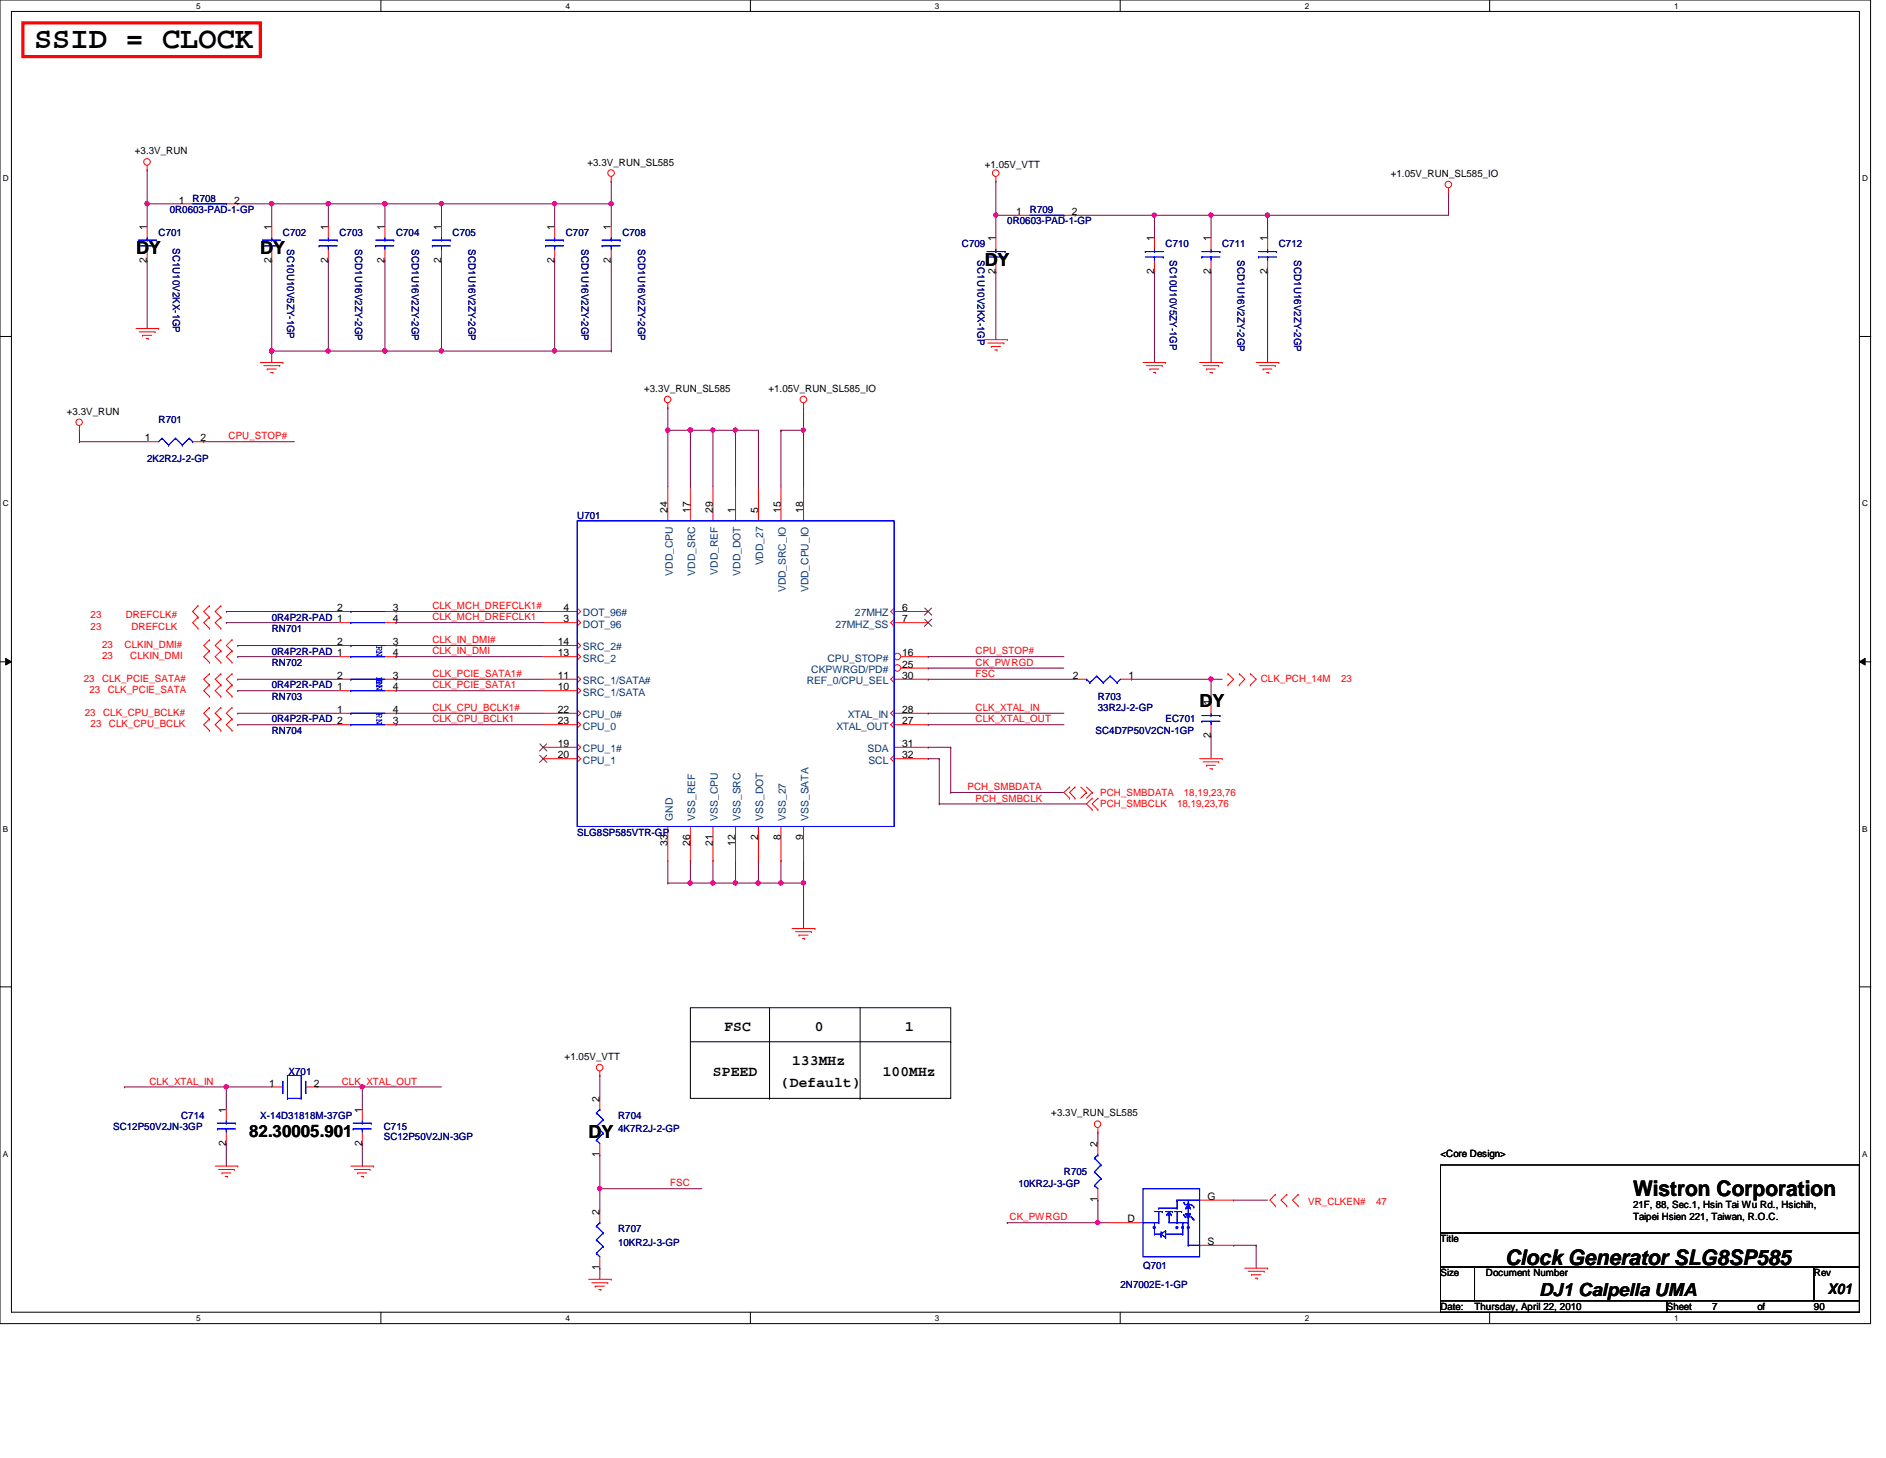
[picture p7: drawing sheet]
<svg xmlns="http://www.w3.org/2000/svg" width="279mm" height="216mm" viewBox="0 0 279 216" stroke-linecap="round" stroke-linejoin="round" font-family="sans-serif">
<path d="M0 0h277.1v196h-277.1zM1.7 1.7h273.8v192.6h-273.8z" fill="none" stroke="#000" stroke-width=".15"/>
<g fill="#fff">
<path d="M29 .2h.7v1.3h-.7z"/>
<path d="M29 194.5h.7v1.3h-.7z"/>
</g>
<path d="M56.4 0v1.7M56.4 194.3v1.7" fill="none" stroke="#000" stroke-width=".15"/>
<g fill="#fff">
<path d="M83.8 .2h.6v1.3h-.6z"/>
<path d="M83.8 194.5h.6v1.3h-.6z"/>
</g>
<path d="M111.2 0v1.7M111.2 194.3v1.7" fill="none" stroke="#000" stroke-width=".15"/>
<g fill="#fff">
<path d="M138.5 .2h.6v1.3h-.6z"/>
<path d="M138.5 194.5h.6v1.3h-.6z"/>
</g>
<path d="M165.9 0v1.7M165.9 194.3v1.7" fill="none" stroke="#000" stroke-width=".15"/>
<g fill="#fff">
<path d="M193.3 .2h.6v1.3h-.6z"/>
<path d="M193.3 194.5h.6v1.3h-.6z"/>
</g>
<path d="M220.7 0v1.7M220.7 194.3v1.7" fill="none" stroke="#000" stroke-width=".15"/>
<g fill="#fff">
<path d="M248 .2h.7v1.3h-.7z"/>
<path d="M248 194.5h.7v1.3h-.7z"/>
<path d="M.4 25.7h.9v1.4h-.9z"/>
<path d="M275.9 25.7h.8v1.4h-.8z"/>
<path d="M.4 73.9h.9v1.3h-.9z"/>
<path d="M275.9 73.9h.8v1.3h-.8z"/>
</g>
<path d="M0 49.8h1.7M275.5 49.8h1.7" fill="none" stroke="#000" stroke-width=".15"/>
<g fill="#fff">
<path d="M.4 122h.8v1.4h-.8z"/>
<path d="M275.9 122h.7v1.4h-.7z"/>
</g>
<path d="M0 98h1.7M.8 97.5l.9 .5-.9 .5zM275.5 98l.8-.5v1zM275.5 98h1.7" fill="none" stroke="#000" stroke-width=".15"/>
<path d="M.8 97.5l.9 .5-.9 .5zM275.5 98l.8-.5v1z" fill="#000"/>
<g fill="#fff">
<path d="M.4 170.2h.8v1.3h-.8z"/>
<path d="M275.9 170.2h.7v1.3h-.7z"/>
</g>
<path d="M0 146.1h1.7M275.5 146.1h1.7" fill="none" stroke="#000" stroke-width=".15"/>
<path d="M48.6 30.2h.1M48.6 30.2h8.4M90.6 26.8h.1M90.6 26.8v3.4" fill="none" stroke="#800040" stroke-width=".15"/>
<circle cx="48.6" cy="30.2" r=".32" fill="#f0f"/>
<circle cx="48.6" cy="30.2" r=".32" fill="none" stroke="#f0f" stroke-width=".15"/>
<path d="M57 30.2h.1M57 30.2v3.3" fill="none" stroke="#800040" stroke-width=".15"/>
<circle cx="57" cy="30.2" r=".32" fill="#f0f"/>
<circle cx="57" cy="30.2" r=".32" fill="none" stroke="#f0f" stroke-width=".15"/>
<path d="M40.3 38.6h.1M40.3 38.6v13.4M90.6 30.2h.1M90.6 30.2v3.3" fill="none" stroke="#800040" stroke-width=".15"/>
<circle cx="40.2" cy="52" r=".32" fill="#f0f"/>
<circle cx="40.2" cy="52" r=".32" fill="none" stroke="#f0f" stroke-width=".15"/>
<path d="M48.6 52h.1M48.6 52h8.4" fill="none" stroke="#800040" stroke-width=".15"/>
<circle cx="57" cy="52" r=".32" fill="#f0f"/>
<circle cx="57" cy="52" r=".32" fill="none" stroke="#f0f" stroke-width=".15"/>
<path d="M82.2 30.2h.1M82.2 30.2h8.4M40.3 52h.1M40.3 52v1.7" fill="none" stroke="#800040" stroke-width=".15"/>
<circle cx="90.5" cy="30.2" r=".32" fill="#f0f"/>
<circle cx="90.5" cy="30.2" r=".32" fill="none" stroke="#f0f" stroke-width=".15"/>
<circle cx="82.1" cy="30.2" r=".32" fill="#f0f"/>
<circle cx="82.1" cy="30.2" r=".32" fill="none" stroke="#f0f" stroke-width=".15"/>
<path d="M40.3 30.2h.1M40.3 30.2v3.3M57 38.6h.1M57 38.6v13.4M82.2 30.2h.1M82.2 30.2v3.3M65.4 52h.1M65.4 52h16.8" fill="none" stroke="#800040" stroke-width=".15"/>
<circle cx="82.1" cy="52" r=".32" fill="#f0f"/>
<circle cx="82.1" cy="52" r=".32" fill="none" stroke="#f0f" stroke-width=".15"/>
<path d="M35.2 30.2h.1M35.2 30.2h5.1M147.5 31.9h.1M147.5 26.8h.1M147.5 31.9h3.4M147.5 26.8v5.1M214.6 28.5h.1M214.6 28.5v3.4" fill="none" stroke="#800040" stroke-width=".15"/>
<circle cx="40.2" cy="30.2" r=".32" fill="#f0f"/>
<circle cx="40.2" cy="30.2" r=".32" fill="none" stroke="#f0f" stroke-width=".15"/>
<path d="M187.8 31.9h.1M187.8 31.9h26.8" fill="none" stroke="#800040" stroke-width=".15"/>
<circle cx="187.8" cy="31.9" r=".32" fill="#f0f"/>
<circle cx="187.8" cy="31.9" r=".32" fill="none" stroke="#f0f" stroke-width=".15"/>
<path d="M88.9 159.3h.1M88.9 159.3v3.3M88.9 176h.1M88.9 176v3.4" fill="none" stroke="#800040" stroke-width=".15"/>
<circle cx="88.8" cy="176" r=".32" fill="#f0f"/>
<circle cx="88.8" cy="176" r=".32" fill="none" stroke="#f0f" stroke-width=".15"/>
<path d="M82.2 38.6h.1M82.2 38.6v13.4M88.9 176h.1M88.9 171h.1M88.9 171v5M88.9 176h15.1M88.9 187.8h.1M88.9 187.8v1.6M162.6 181.1h.1M162.6 181.1h1.7" fill="none" stroke="#800040" stroke-width=".15"/>
<circle cx="162.6" cy="181" r=".32" fill="#f0f"/>
<circle cx="162.6" cy="181" r=".32" fill="none" stroke="#f0f" stroke-width=".15"/>
<path d="M21.8 30.2h.1M21.8 30.2v3.3M162.6 167.6h.1M162.6 177.7h.1M162.6 167.6v1.7M162.6 177.7v3.4h-13.4M149.2 181.1h.1" fill="none" stroke="#800040" stroke-width=".15"/>
<circle cx="21.8" cy="30.2" r=".32" fill="#f0f"/>
<circle cx="21.8" cy="30.2" r=".32" fill="none" stroke="#f0f" stroke-width=".15"/>
<path d="M21.8 38.6h.1M21.8 38.6v10M65.4 38.6h.1M65.4 38.6v13.4" fill="none" stroke="#800040" stroke-width=".15"/>
<circle cx="65.4" cy="52" r=".32" fill="#f0f"/>
<circle cx="65.4" cy="52" r=".32" fill="none" stroke="#f0f" stroke-width=".15"/>
<path d="M57 52h.1M57 52h8.4" fill="none" stroke="#800040" stroke-width=".15"/>
<circle cx="57" cy="52" r=".32" fill="#f0f"/>
<circle cx="57" cy="52" r=".32" fill="none" stroke="#f0f" stroke-width=".15"/>
<path d="M48.6 38.6h.1M48.6 38.6v13.4" fill="none" stroke="#800040" stroke-width=".15"/>
<circle cx="48.6" cy="52" r=".32" fill="#f0f"/>
<circle cx="48.6" cy="52" r=".32" fill="none" stroke="#f0f" stroke-width=".15"/>
<path d="M40.3 52h.1M40.3 52h8.3" fill="none" stroke="#800040" stroke-width=".15"/>
<circle cx="40.2" cy="52" r=".32" fill="#f0f"/>
<circle cx="40.2" cy="52" r=".32" fill="none" stroke="#f0f" stroke-width=".15"/>
<path d="M65.4 30.2h.1M65.4 30.2h16.8" fill="none" stroke="#800040" stroke-width=".15"/>
<circle cx="65.4" cy="30.2" r=".32" fill="#f0f"/>
<circle cx="65.4" cy="30.2" r=".32" fill="none" stroke="#f0f" stroke-width=".15"/>
<path d="M57 30.2h.1M57 30.2h8.4M65.4 30.2h.1M65.4 30.2v3.3" fill="none" stroke="#800040" stroke-width=".15"/>
<circle cx="57" cy="30.2" r=".32" fill="#f0f"/>
<circle cx="57" cy="30.2" r=".32" fill="none" stroke="#f0f" stroke-width=".15"/>
<path d="M40.3 30.2h.1M40.3 30.2h8.3M48.6 30.2h.1M48.6 30.2v3.3" fill="none" stroke="#800040" stroke-width=".15"/>
<circle cx="40.2" cy="30.2" r=".32" fill="#f0f"/>
<circle cx="40.2" cy="30.2" r=".32" fill="none" stroke="#f0f" stroke-width=".15"/>
<g fill="none" stroke="#800040" stroke-width=".15">
<path d="M159.3 31.9h.1M159.3 31.9h28.5M171 31.9h.1M179.4 31.9h.1M187.8 31.9h.1M187.8 31.9v3.3M147.5 40.3h.1M147.5 40.3v10M171 40.3h.1M171 40.3v13.4M179.4 40.3h.1M179.4 40.3v13.4"/>
<path d="M187.8 40.3h.1M187.8 40.3v13.4"/>
</g>
<circle cx="179.4" cy="31.9" r=".32" fill="#f0f"/>
<circle cx="179.4" cy="31.9" r=".32" fill="none" stroke="#f0f" stroke-width=".15"/>
<path d="M171 31.9h.1M171 31.9v3.3M179.4 31.9h.1M179.4 31.9v3.3" fill="none" stroke="#800040" stroke-width=".15"/>
<circle cx="171" cy="31.9" r=".32" fill="#f0f"/>
<circle cx="171" cy="31.9" r=".32" fill="none" stroke="#f0f" stroke-width=".15"/>
<path d="M147.5 31.9h.1M147.5 31.9v3.3" fill="none" stroke="#800040" stroke-width=".15"/>
<circle cx="147.5" cy="31.9" r=".32" fill="#f0f"/>
<circle cx="147.5" cy="31.9" r=".32" fill="none" stroke="#f0f" stroke-width=".15"/>
<path d="M35.2 95.6h.1M35.2 97.2h.1M35.2 95.6h15.1M35.2 97.2h15.1M33.5 161h.1M33.5 161h6.8" fill="none" stroke="#800040" stroke-width=".15"/>
<circle cx="33.5" cy="160.9" r=".32" fill="#f0f"/>
<circle cx="33.5" cy="160.9" r=".32" fill="none" stroke="#f0f" stroke-width=".15"/>
<path d="M18.5 161h.1M18.5 161h15M33.5 161h.1M33.5 161v3.3M46.9 161h.1M46.9 161h6.8M53.7 161h.1M53.7 161v3.3" fill="none" stroke="#800040" stroke-width=".15"/>
<circle cx="53.7" cy="160.9" r=".32" fill="#f0f"/>
<circle cx="53.7" cy="160.9" r=".32" fill="none" stroke="#f0f" stroke-width=".15"/>
<g fill="none" stroke="#800040" stroke-width=".15">
<path d="M11.8 63.7h.1M11.8 65.4h.1M11.8 63.7v1.7M11.8 65.4h10M30.2 65.4h.1M30.2 65.4h13.4M98.9 127.4h.1M98.9 127.4v3.4M102.3 127.4h.1M102.3 127.4v3.4M105.6 127.4h.1M105.6 127.4v3.4"/>
<path d="M115.7 130.8h.1M119 127.4h.1M119 127.4v3.4h-3.3M33.5 169.3h.1M33.5 169.3v3.4M53.7 161h.1M53.7 169.3h.1M53.7 161h11.7M53.7 169.3v3.4"/>
</g>
<circle cx="115.7" cy="130.7" r=".32" fill="#f0f"/>
<circle cx="115.7" cy="130.7" r=".32" fill="none" stroke="#f0f" stroke-width=".15"/>
<path d="M119 130.8h.1M119 130.8v6.7" fill="none" stroke="#800040" stroke-width=".15"/>
<circle cx="119" cy="130.7" r=".32" fill="#f0f"/>
<circle cx="119" cy="130.7" r=".32" fill="none" stroke="#f0f" stroke-width=".15"/>
<path d="M109 130.8h.1M109 130.8h3.4" fill="none" stroke="#800040" stroke-width=".15"/>
<circle cx="108.9" cy="130.7" r=".32" fill="#f0f"/>
<circle cx="108.9" cy="130.7" r=".32" fill="none" stroke="#f0f" stroke-width=".15"/>
<path d="M102.3 130.8h.1M102.3 130.8h3.3" fill="none" stroke="#800040" stroke-width=".15"/>
<circle cx="102.3" cy="130.7" r=".32" fill="#f0f"/>
<circle cx="102.3" cy="130.7" r=".32" fill="none" stroke="#f0f" stroke-width=".15"/>
<path d="M105.6 130.8h.1M105.6 130.8h3.4" fill="none" stroke="#800040" stroke-width=".15"/>
<circle cx="105.6" cy="130.7" r=".32" fill="#f0f"/>
<circle cx="105.6" cy="130.7" r=".32" fill="none" stroke="#f0f" stroke-width=".15"/>
<path d="M98.9 130.8h.1M98.9 130.8h3.4M109 127.4h.1M109 127.4v3.4M112.4 127.4h.1M112.4 130.8h.1M112.4 127.4v3.4M115.7 127.4h.1M115.7 127.4v3.4h-3.3" fill="none" stroke="#800040" stroke-width=".15"/>
<circle cx="112.3" cy="130.7" r=".32" fill="#f0f"/>
<circle cx="112.3" cy="130.7" r=".32" fill="none" stroke="#f0f" stroke-width=".15"/>
<g fill="none" stroke="#800040" stroke-width=".15">
<path d="M109 63.7h.1M109 63.7v8.4M112.4 63.7h.1M112.4 63.7v8.4M33.5 92.2h.1M33.5 90.6h.1M33.5 92.2h16.8M33.5 90.6h16.8M58.7 97.2h.1M58.7 95.6h.1M58.7 92.2h.1M58.7 90.6h.1"/>
<path d="M58.7 97.2h21.8M58.7 95.6h21.8M58.7 92.2h21.8M58.7 90.6h21.8M35.2 107.3h.1M35.2 105.6h.1M35.2 102.3h.1M35.2 100.6h.1M35.2 107.3h15.1M35.2 105.6h15.1M35.2 102.3h15.1M35.2 100.6h15.1"/>
<path d="M58.7 107.3h.1M58.7 105.6h.1M58.7 102.3h.1M58.7 100.6h.1M58.7 107.3h21.8M58.7 105.6h21.8M58.7 102.3h21.8M58.7 100.6h21.8"/>
</g>
<circle cx="108.9" cy="63.7" r=".32" fill="#f0f"/>
<circle cx="108.9" cy="63.7" r=".32" fill="none" stroke="#f0f" stroke-width=".15"/>
<path d="M102.3 63.7h.1M102.3 63.7v8.4" fill="none" stroke="#800040" stroke-width=".15"/>
<circle cx="102.3" cy="63.7" r=".32" fill="#f0f"/>
<circle cx="102.3" cy="63.7" r=".32" fill="none" stroke="#f0f" stroke-width=".15"/>
<path d="M102.3 63.7h.1M102.3 63.7h3.3M105.6 63.7h.1M105.6 63.7v8.4" fill="none" stroke="#800040" stroke-width=".15"/>
<circle cx="102.3" cy="63.7" r=".32" fill="#f0f"/>
<circle cx="102.3" cy="63.7" r=".32" fill="none" stroke="#f0f" stroke-width=".15"/>
<path d="M98.9 63.7h.1M98.9 63.7v8.4M109 63.7h.1M109 63.7h3.4" fill="none" stroke="#800040" stroke-width=".15"/>
<circle cx="98.9" cy="63.7" r=".32" fill="#f0f"/>
<circle cx="98.9" cy="63.7" r=".32" fill="none" stroke="#f0f" stroke-width=".15"/>
<path d="M98.9 63.7h.1M98.9 60.4h.1M98.9 63.7h3.4M98.9 60.4v3.3M115.7 63.7h.1M115.7 63.7h3.3M115.7 63.7v8.4M119 63.7h.1M119 63.7v8.4" fill="none" stroke="#800040" stroke-width=".15"/>
<circle cx="119" cy="63.7" r=".32" fill="#f0f"/>
<circle cx="119" cy="63.7" r=".32" fill="none" stroke="#f0f" stroke-width=".15"/>
<g fill="none" stroke="#800040" stroke-width=".15">
<path d="M137.5 98.9h.1M137.5 97.2h.1M137.5 98.9h20.1M137.5 97.2h20.1M137.5 105.6h.1M137.5 107.3h.1M137.5 100.6h.1M137.5 105.6h20.1M137.5 107.3h20.1M137.5 100.6h21.8M179.4 100.6h.1M179.4 100.6h1.7"/>
<path d="M179.4 100.6v3.4"/>
</g>
<circle cx="179.4" cy="100.6" r=".32" fill="#f0f"/>
<circle cx="179.4" cy="100.6" r=".32" fill="none" stroke="#f0f" stroke-width=".15"/>
<g fill="none" stroke="#800040" stroke-width=".15">
<path d="M105.6 63.7h.1M105.6 63.7h3.4M137.5 110.7h.1M137.5 112.4h.1M137.5 110.7h3.3M137.5 112.4h1.6M139.1 112.4h.1M139.1 119h.1M139.1 112.4v6.6M139.1 119h21.9M140.8 110.7h.1M140.8 117.3h.1"/>
<path d="M140.8 110.7v6.6M140.8 117.3h16.8M167.6 100.6h.1M167.6 100.6h11.8M179.4 109h.1M179.4 109v3.4"/>
</g>
<circle cx="105.6" cy="63.7" r=".32" fill="#f0f"/>
<circle cx="105.6" cy="63.7" r=".32" fill="none" stroke="#f0f" stroke-width=".15"/>
<g fill="none" stroke="#800040" stroke-width=".15">
<path d="M21.8 30.2h.1M21.8 25.1h.1M21.8 30.2h5M21.8 25.1v5.1M90.6 38.6v13.4M82.2 52h.1M82.2 52h8.4M90.6 52h.1M119 60.4h.1M119 60.4v3.3M182.8 177.7h.1M182.8 177.7h5"/>
<path d="M182.8 184.4h.1M182.8 184.4h3.3M186.1 184.4h.1M186.1 184.4v3.4"/>
</g>
<g fill="none" stroke="#f00" stroke-width=".15">
<path d="M21.8 25.1h.1M21.8 24.5v.6M90.6 26.8h.1M90.6 26.2v.6M147.5 26.8h.1M147.5 26.2v.6M214.6 28.5h.1M214.6 27.9v.6M20.2 48.6h3.3M20.6 49.1h2.4M21.1 49.7h.1M21.1 49.7h1.4"/>
<path d="M21.6 50.1h.4M22 50.1h.1M23 49.1h.1M23.5 48.6h.1M38.6 53.7h3.3M39.1 54.1h2.3M39.6 54.7h.1M39.6 54.7h1.3M40.1 55.2h.3M40.4 55.2h.1M41.4 54.1h.1M41.9 53.7h.1"/>
<path d="M98.9 59.7v.7M119 59.7v.7M145.9 50.3h3.3M146.3 50.8h2.4M146.9 51.3h.1M146.9 51.3h1.3M147.4 51.8h.3M147.7 51.8h.1M148.7 50.8h.1M149.2 50.3h.1M169.3 53.7h3.4M169.8 54.1h2.4"/>
<path d="M170.3 54.7h.1M170.3 54.7h1.4M170.9 55.2h.3M171.2 55.2h.1M172.2 54.1h.1M172.7 53.7h.1M177.7 53.7h3.4M178.2 54.1h2.4M178.7 54.7h.1M178.7 54.7h1.3M179.2 55.2h.4M179.6 55.2h.1"/>
<path d="M180.6 54.1h.1M181.1 53.7h.1M186.1 53.7h3.3M186.6 54.1h2.3M187.1 54.7h.1M187.1 54.7h1.3M187.6 55.2h.4M188 55.2h.1M188.9 54.1h.1M189.4 53.7h.1M11.8 63.7h.1M11.8 63v.7"/>
<path d="M21.8 65.4h1.7M28.5 65.4h1.7M98.9 60.4h.1M109 72.1v5M112.4 72.1v5M115.7 72.1v5M119 60.4h.1M29.3 91.4h.1M29.3 89.7h.1M29.3 93h.1M29.3 91.4l-.8 .8 .8 .8M29.3 89.7l-.8 .9 .8 .8"/>
<path d="M31 96.4h.1M31 94.7h.1M31 98.1h.1M31 99.8h.1M31 89.7h.1M31 91.4h.1M31 93h.1M31 96.4l-.8 .8 .8 .9M31 94.7l-.8 .9 .8 .8M31 99.8l-.8 .8 .8 .8M31 89.7l-.8 .9 .8 .8M31 91.4l-.8 .8 .8 .8"/>
<path d="M32.7 94.7h.1M32.7 96.4h.1M32.7 98.1h.1M32.7 99.8h.1M32.7 91.4h.1M32.7 89.7h.1M32.7 93h.1M32.7 94.7l-.8 .9 .8 .8M32.7 96.4l-.8 .8 .8 .9M32.7 99.8l-.8 .8 .8 .8M32.7 89.7l-.8 .9 .8 .8M32.7 91.4l-.8 .8 .8 .8"/>
<path d="M34.4 96.4h.1M34.4 94.7h.1M34.4 98.1h.1M34.4 99.8h.1M34.4 94.7l-.9 .9 .9 .8M34.4 96.4l-.9 .8 .9 .9M34.4 99.8l-.9 .8 .9 .8M80.5 92.2h5M80.5 90.6h5M80.5 97.2h5M80.5 95.6h5M85.5 91.7l.5 .5-.5 .5"/>
<path d="M85.5 90l.5 .6-.5 .5M85.5 96.7l.5 .5-.5 .5M85.5 95.1l.5 .5-.5 .5M132.5 92.2h5M132.5 90.6h5M132.5 90l-.5 .6 .5 .5M132.5 91.7l-.5 .5 .5 .5M181.9 99.8h.1M181.9 99.8l.9 .8-.9 .8M183.6 99.8h.1M183.6 99.8l.8 .8-.8 .8M185.3 99.8h.1"/>
<path d="M185.3 99.8l.8 .8-.8 .8M31 108.2h.1M31 106.5h.1M31 104.8h.1M31 103.1h.1M31 101.4h.1M31 104.8l-.8 .8 .8 .9M31 106.5l-.8 .8 .8 .9M31 101.4l-.8 .9 .8 .8M32.7 106.5h.1M32.7 108.2h.1M32.7 104.8h.1"/>
<path d="M32.7 101.4h.1M32.7 103.1h.1M32.7 106.5l-.8 .8 .8 .9M32.7 104.8l-.8 .8 .8 .9M32.7 101.4l-.8 .9 .8 .8M34.4 108.2h.1M34.4 106.5h.1M34.4 104.8h.1M34.4 103.1h.1M34.4 101.4h.1M34.4 106.5l-.9 .8 .9 .9M34.4 104.8l-.9 .8 .9 .9"/>
<path d="M34.4 101.4l-.9 .9 .9 .8M80.5 102.3h5M80.5 100.6h5M85.5 101.8l.5 .5-.5 .5M85.5 100.1l.5 .5-.5 .5M158.5 116.5h.1M158.5 118.2h.1M158.5 116.5l-.9 .8 .9 .9M159.3 118.2h.1M159.3 116.5h.1M159.3 116.5l-.8 .8 .8 .9M160.1 116.5l.9 .8"/>
<path d="M161 117.3h.1M161 117.3l-.9 .9M161 116.5l.8 .8M161.8 117.3h.1M161.8 118.2h.1M161.8 119.9h.1M161.8 117.3l-.8 .9M161.8 118.2l-.8 .8 .8 .9M162.6 119.9h.1M162.6 118.2h.1M162.6 118.2l-.8 .8 .8 .9M177.7 112.4h3.4"/>
<path d="M178.2 112.8h2.4M178.7 113.3h.1M178.7 113.3h1.3M179.2 113.8h.4M179.4 104v1.6M179.4 107.3v1.7M179.6 113.8h.1M180.6 112.8h.1M181.1 112.4h.1M181.9 101.4h.1M183.6 101.4h.1M185.3 101.4h.1"/>
<path d="M109 122.4v5M112.4 122.4v5M115.7 122.4v5M117.3 137.5h3.4M117.9 138h2.3M118.4 138.5h.1M118.4 138.5h1.3M118.9 139h.3M119 122.4v5M119.2 139h.1M120.2 138h.1M120.7 137.5h.1"/>
<path d="M88.9 159.3h.1M88.9 158.6v.7M31.9 172.7h3.3M32.4 173.2h2.3M32.9 173.7h.1M32.9 173.7h1.3M33.4 174.2h.3M33.7 174.2h.1M34.7 173.2h.1M35.2 172.7h.1M40.3 161h1.6M45.3 161h1.6"/>
<path d="M52 172.7h3.3M52.5 173.2h2.3M53 173.7h.1M53 173.7h1.3M53.5 174.2h.3M53.7 164.3v1.7M53.7 167.6v1.7M53.8 174.2h.1M54.8 173.2h.1M55.3 172.7h.1M162.6 167.6h.1M162.6 167v.6"/>
<path d="M188.9 178.6h.1M188.9 176.9h.1M188.9 176.9l-.8 .8 .8 .9M190.6 176.9h.1M190.6 178.6h.1M190.6 176.9l-.8 .8 .8 .9M192.3 178.6h.1M192.3 176.9h.1M192.3 176.9l-.8 .8 .8 .9M87.2 189.4h3.4M87.7 189.9h2.3M88.2 190.5h.1"/>
<path d="M88.2 190.5h1.3M88.7 191h.3M89 191h.1M90 189.9h.1M90.6 189.4h.1M184.4 187.8h3.4M184.9 188.3h2.4M185.4 188.8h.1M185.4 188.8h1.4M185.9 189.3h.4M186.3 189.3h.1M187.3 188.3h.1"/>
<path d="M187.8 187.8h.1"/>
<circle cx="21.8" cy="24" r=".49"/>
<circle cx="90.5" cy="25.6" r=".49"/>
<circle cx="147.5" cy="25.6" r=".49"/>
<circle cx="214.6" cy="27.3" r=".49"/>
<circle cx="98.9" cy="59.2" r=".49"/>
<circle cx="119" cy="59.2" r=".49"/>
<circle cx="11.7" cy="62.5" r=".47"/>
<circle cx="88.8" cy="158.1" r=".49"/>
<circle cx="162.6" cy="166.5" r=".48"/>
</g>
<g fill="none" stroke="#000" stroke-width=".15">
<path d="M102.3 149.2h38.5v13.4h-38.5zM102.3 154.3h38.5M114 149.2v13.4M127.4 149.2v13.4M140.8 154.3h.1M114 162.6h.1M127.4 162.6h.1M213.4 172.5h62.1v10.1h-62.1zM213.4 182.6h62.1v5h-62.1zM213.4 187.6h5v5h-5zM213.4 192.6h33.5v1.7h-33.5zM218.4 187.6h50.3v5h-50.3z"/>
<path d="M246.9 192.6h28.6v1.7h-28.6zM268.7 187.6h6.8v5h-6.8z"/>
</g>
<path d="M3.4 3.4h35.2v5h-35.2z" fill="none" stroke="#f00" stroke-width=".47"/>
<g fill="none" stroke="#00f" stroke-width=".15">
<path d="M24 64.9h.1M24 64.9l-.5 .5M24 64.9l1 1M25 65.9h.1M26 64.9h.1M26 64.9l-1 1M26 64.9l1 1M27 65.9h.1M28 64.9h.1M28 64.9l-1 1M28 64.9l.5 .5M28.5 65.4h.1"/>
<path d="M178.1 106.8h.1M178.1 106h2.6M178.1 106.8h2.6M179.4 106h.1M179.4 106.8h.1M179.4 105.6v.4M179.4 106.8v.5M180.7 106h.1M42.6 159.3h.1M42.6 159.3v3.3M42.6 159.3h2M44.6 159.3h.1"/>
<path d="M44.6 159.3v3.3M41.9 161.8h.1M41.9 160.1v1.7M42.6 162.6h.1M42.6 162.6h2M44.6 162.6h.1M45.3 161.8h.1M45.3 160.1v1.7M52.3 167.2h.1M52.3 166.3h2.7M52.3 167.2h2.7M53.7 166.3h.1"/>
<path d="M53.7 167.2h.1M53.7 166v.3M53.7 167.2v.4M55 166.3h.1"/>
</g>
<path d="M137 90l1 1.1M137 91.7l1 1.1M138 90l-1.1 1.1M138 91.7l-1.1 1.1" fill="none" stroke="#804000" stroke-width=".15"/>
<circle cx="132.9" cy="97.2" r=".49" fill="#fff"/>
<g fill="none" stroke="#f00" stroke-width=".15">
<path d="M98.9 72.1v5M102.3 72.1v5M119 72.1v5M133.5 97.2h4M80.5 110.7h5M80.5 112.4h5M80.5 105.6h5M80.5 107.3h5M85.5 110.2l.5 .5-.5 .5M85.5 111.8l.5 .6-.5 .5M85.5 105.1l.5 .5-.5 .5M85.5 106.8l.5 .5-.5 .5"/>
<path d="M105.6 122.4v5"/>
<circle cx="132.9" cy="97.2" r=".49"/>
</g>
<path d="M80 110.2l1 1M80 111.8l1 1.1M81 110.2l-1.1 1M81 111.8l-1.1 1.1" fill="none" stroke="#804000" stroke-width=".15"/>
<circle cx="132.9" cy="98.9" r=".49" fill="#fff"/>
<g fill="none" stroke="#f00" stroke-width=".15">
<path d="M21.8 33.5v1.7M21.8 36.9v1.7M26.8 30.2h1.7M33.5 30.2h1.7M40.3 33.5v1.7M40.3 36.9v1.7M48.6 33.5v1.7M48.6 36.9v1.7M57 33.5v1.7M57 36.9v1.7M65.4 33.5v1.7M65.4 36.9v1.7"/>
<path d="M82.2 33.5v1.7M82.2 36.9v1.7M90.6 33.5v1.7M90.6 36.9v1.7M147.5 35.2v1.7M147.5 38.6v1.7M150.9 31.9h1.7M157.6 31.9h1.7M171 35.2v1.7M171 38.6v1.7M179.4 35.2v1.7M179.4 38.6v1.7"/>
<path d="M187.8 35.2v1.7M187.8 38.6v1.7M105.6 72.1v5M50.3 97.2h1.7M50.3 95.6h1.7M50.3 92.2h1.7M50.3 90.6h1.7M57 97.2h1.7M57 95.6h1.7M57 92.2h1.7M57 90.6h1.7M133.5 98.9h4"/>
<path d="M50.3 107.3h1.7M50.3 105.6h1.7M50.3 100.6h1.7M50.3 102.3h1.7M57 107.3h1.7M57 105.6h1.7M57 100.6h1.7M57 102.3h1.7M132.5 106.8l-.5 .5 .5 .5M132.5 107.3h5M132.5 105.1l-.5 .5 .5 .5M132.5 105.6h5"/>
<path d="M132.5 100.1l-.5 .5 .5 .5M132.5 100.6h5M132.5 110.7h5M132.5 111.8l-.5 .6 .5 .5M132.5 112.4h5M159.3 100.6h1.7M166 100.6h1.6M98.9 122.4v5M102.3 122.4v5M33.5 164.3v1.7M33.5 167.6v1.7M88.9 162.6v1.7"/>
<path d="M88.9 169.3v1.7M88.9 179.4v1.7M162.6 169.3v1.7M162.6 176v1.7M177.7 177.7h5.1M88.9 186.1v1.7M164.3 181.1h5M177.7 184.4h5.1"/>
<circle cx="132.9" cy="98.9" r=".49"/>
</g>
<g fill="none" stroke="#00f" stroke-width=".15">
<path d="M20.5 36.4h.1M20.5 35.6h2.7M20.5 36.4h2.7M21.8 35.6h.1M21.8 36.4h.1M21.8 35.2v.4M21.8 36.4v.5M23.2 35.6h.1M28.5 30.2h5M33.5 30.2h.1M38.9 35.6h.1M38.9 35.6h2.7"/>
<path d="M38.9 36.4h2.7M40.3 35.6h.1M40.3 36.4h.1M40.3 35.2v.4M40.3 36.4v.5M41.6 36.4h.1M47.3 36.4h.1M47.3 35.6h2.7M47.3 36.4h2.7M48.6 35.6h.1M48.6 36.4h.1M48.6 35.2v.4"/>
<path d="M48.6 36.4v.5M50 35.6h.1M55.7 36.4h.1M55.7 35.6h2.6M55.7 36.4h2.6M57 35.6h.1M57 36.4h.1M57 35.2v.4M57 36.4v.5M58.3 35.6h.1M64.1 36.4h.1M64.1 35.6h2.6"/>
<path d="M64.1 36.4h2.6M65.4 35.6h.1M65.4 36.4h.1M65.4 35.2v.4M65.4 36.4v.5M66.7 35.6h.1M80.8 36.4h.1M80.8 35.6h2.7M80.8 36.4h2.7M82.2 35.6h.1M82.2 36.4h.1M82.2 35.2v.4"/>
<path d="M82.2 36.4v.5M83.5 35.6h.1M89.2 36.4h.1M89.2 35.6h2.7M89.2 36.4h2.7M90.6 35.6h.1M90.6 36.4h.1M90.6 35.2v.4M90.6 36.4v.5M91.9 35.6h.1M146.2 38.1h.1M146.2 37.3h2.7"/>
<path d="M146.2 38.1h2.7M147.5 37.3h.1M147.5 38.1h.1M147.5 36.9v.4M147.5 38.1v.5M148.9 37.3h.1M152.6 31.9h5M157.6 31.9h.1M169.7 37.3h.1M169.7 37.3h2.6M169.7 38.1h2.6M171 37.3h.1"/>
<path d="M171 38.1h.1M171 36.9v.4M171 38.1v.5M172.3 38.1h.1M178.1 38.1h.1M178.1 37.3h2.6M178.1 38.1h2.6M179.4 37.3h.1M179.4 38.1h.1M179.4 36.9v.4M179.4 38.1v.5M180.7 37.3h.1"/>
<path d="M186.4 38.1h.1M186.4 37.3h2.7M186.4 38.1h2.7M187.8 37.3h.1M187.8 38.1h.1M187.8 36.9v.4M187.8 38.1v.5M189.1 37.3h.1M85.5 77.1h47v45.3h-47zM52 95.6h.1M52 97.2h.1M52 90.6h.1"/>
<path d="M52 92.2h.1M52 95.6h5M52 97.2h5M52 90.6h5M52 92.2h5M52 100.6h.1M52 102.3h.1M52 107.3h.1M52 105.6h.1M52 100.6h5M52 102.3h5M52 107.3h5"/>
<path d="M52 105.6h5M161 100.6h.1M161 100.6l.5 .5M161.5 101.1h.1M162.5 100.1h.1M162.5 100.1l.9 1M162.5 100.1l-1 1M163.4 101.1h.1M164.5 100.1h.1M164.5 100.1l1 1M164.5 100.1l-1.1 1M165.5 101.1h.1"/>
<path d="M166 100.6l-.5 .5M32.2 167.2h.1M32.2 166.3h2.7M32.2 167.2h2.7M33.5 166.3h.1M33.5 167.2h.1M33.5 166v.3M33.5 167.2v.4M34.9 166.3h.1M88.3 168.8h.1M88.3 166.8h.1M88.3 164.8h.1"/>
<path d="M88.3 168.8l.6 .5M88.3 166.8l1.1 1M88.3 164.8l1.1 1M88.9 164.3h.1M88.9 164.3l-.6 .5M89.4 167.8h.1M89.4 165.8h.1M89.4 167.8l-1.1 1M89.4 165.8l-1.1 1M162.1 175.6h.1M162.1 173.5h.1M162.1 171.5h.1"/>
<path d="M162.1 175.6l.5 .4M162.1 173.5l1 1M162.1 171.5l1 1M162.6 171h.1M162.6 171l-.5 .5M163.1 174.5h.1M163.1 172.5h.1M163.1 174.5l-1 1.1M163.1 172.5l-1 1M169.3 176h8.4v10.1h-8.4zM171 179.4h1.2M171.7 179.4h.1"/>
<path d="M171.7 178.9h.1M171.7 179.4v1.7M171.7 178.9h2.7M172.2 179.4h.1M172.7 179.4h1M172.8 179.9h.1M172.8 179.9h.7M173.2 179.4h.1M173.2 179.4v1.7h2.8M173.2 179.4l-.4 .5M173.2 179.4l.3 .5M173.5 179.9h.1"/>
<path d="M173.7 179.4h.1M174 179.4h1M174.4 177.7h.1M174.4 178.9h.1M174.4 177.7v1.2M174.4 179.4v1.7M174.4 177.7h3.3M175 179.4h.1M175.4 179.9h.1M175.4 178.1h.1M175.4 179.9l.2 .3h.9M175.4 178.1l.2 .3h.9"/>
<path d="M175.7 178.9h.1M175.7 179.7h.1M175.7 178.9h.7M175.7 179.7l.3 .5M175.7 179.7h.7M176 178.4h.1M176 177.7v6.7M176 178.4l-.3 .5M176 178.4l.4 .5M176.4 178.9h.1M176.4 179.7h.1M176.4 179.7l-.4 .5"/>
<path d="M176.5 178.4h.1M176.5 178.4l.4 .3M176.9 178.7h.1M88.3 185.6h.1M88.3 183.6h.1M88.3 181.6h.1M88.3 185.6l.6 .5M88.3 183.6l1.1 1M88.3 181.6l1.1 1M88.9 181.1h.1M88.9 181.1l-.6 .5M89.4 184.6h.1"/>
<path d="M89.4 182.6h.1M89.4 184.6l-1.1 1M89.4 182.6l-1.1 1M169.3 181.1h2.4M171 182.8h.1M171 181.1v1.7M171 182.8h1M171.7 181.1h.1M172 182.8h.1M172 183.1h.1M172 182.4v.7M172 182.8l.7 .5"/>
<path d="M172.7 182.2h.1M172.7 183.3h.1M172.7 182.8h2.5M172.7 182.2l-.7 .6M172.7 182.2v1.1M174.4 181.1h.1M175.2 182.8h.1M175.2 181.1h.1M175.2 181.1v1.7M176 181.1h.1M176 184.4h.1M176 180.2h.1"/>
<path d="M176 184.4h1.7M176.5 180.2h.1M176.5 180.2l.4 .4M176.7 180.4h.1M176.9 180.6h.1M177.7 184.4h.1"/>
</g>
<circle cx="48.6" cy="30.2" r=".32" fill="#f0f"/>
<circle cx="48.6" cy="30.2" r=".32" fill="none" stroke="#f0f" stroke-width=".15"/>
<circle cx="57" cy="30.2" r=".32" fill="#f0f"/>
<circle cx="57" cy="30.2" r=".32" fill="none" stroke="#f0f" stroke-width=".15"/>
<circle cx="40.2" cy="52" r=".32" fill="#f0f"/>
<circle cx="40.2" cy="52" r=".32" fill="none" stroke="#f0f" stroke-width=".15"/>
<circle cx="57" cy="52" r=".32" fill="#f0f"/>
<circle cx="57" cy="52" r=".32" fill="none" stroke="#f0f" stroke-width=".15"/>
<circle cx="90.5" cy="30.2" r=".32" fill="#f0f"/>
<circle cx="90.5" cy="30.2" r=".32" fill="none" stroke="#f0f" stroke-width=".15"/>
<circle cx="82.1" cy="30.2" r=".32" fill="#f0f"/>
<circle cx="82.1" cy="30.2" r=".32" fill="none" stroke="#f0f" stroke-width=".15"/>
<circle cx="82.1" cy="52" r=".32" fill="#f0f"/>
<circle cx="82.1" cy="52" r=".32" fill="none" stroke="#f0f" stroke-width=".15"/>
<circle cx="40.2" cy="30.2" r=".32" fill="#f0f"/>
<circle cx="40.2" cy="30.2" r=".32" fill="none" stroke="#f0f" stroke-width=".15"/>
<circle cx="187.8" cy="31.9" r=".32" fill="#f0f"/>
<circle cx="187.8" cy="31.9" r=".32" fill="none" stroke="#f0f" stroke-width=".15"/>
<circle cx="88.8" cy="176" r=".32" fill="#f0f"/>
<circle cx="88.8" cy="176" r=".32" fill="none" stroke="#f0f" stroke-width=".15"/>
<circle cx="162.6" cy="181" r=".32" fill="#f0f"/>
<circle cx="162.6" cy="181" r=".32" fill="none" stroke="#f0f" stroke-width=".15"/>
<circle cx="21.8" cy="30.2" r=".32" fill="#f0f"/>
<circle cx="21.8" cy="30.2" r=".32" fill="none" stroke="#f0f" stroke-width=".15"/>
<circle cx="65.4" cy="52" r=".32" fill="#f0f"/>
<circle cx="65.4" cy="52" r=".32" fill="none" stroke="#f0f" stroke-width=".15"/>
<circle cx="57" cy="52" r=".32" fill="#f0f"/>
<circle cx="57" cy="52" r=".32" fill="none" stroke="#f0f" stroke-width=".15"/>
<circle cx="48.6" cy="52" r=".32" fill="#f0f"/>
<circle cx="48.6" cy="52" r=".32" fill="none" stroke="#f0f" stroke-width=".15"/>
<circle cx="40.2" cy="52" r=".32" fill="#f0f"/>
<circle cx="40.2" cy="52" r=".32" fill="none" stroke="#f0f" stroke-width=".15"/>
<circle cx="65.4" cy="30.2" r=".32" fill="#f0f"/>
<circle cx="65.4" cy="30.2" r=".32" fill="none" stroke="#f0f" stroke-width=".15"/>
<circle cx="57" cy="30.2" r=".32" fill="#f0f"/>
<circle cx="57" cy="30.2" r=".32" fill="none" stroke="#f0f" stroke-width=".15"/>
<circle cx="40.2" cy="30.2" r=".32" fill="#f0f"/>
<circle cx="40.2" cy="30.2" r=".32" fill="none" stroke="#f0f" stroke-width=".15"/>
<circle cx="179.4" cy="31.9" r=".32" fill="#f0f"/>
<circle cx="179.4" cy="31.9" r=".32" fill="none" stroke="#f0f" stroke-width=".15"/>
<circle cx="171" cy="31.9" r=".32" fill="#f0f"/>
<circle cx="171" cy="31.9" r=".32" fill="none" stroke="#f0f" stroke-width=".15"/>
<circle cx="147.5" cy="31.9" r=".32" fill="#f0f"/>
<circle cx="147.5" cy="31.9" r=".32" fill="none" stroke="#f0f" stroke-width=".15"/>
<circle cx="33.5" cy="160.9" r=".32" fill="#f0f"/>
<circle cx="33.5" cy="160.9" r=".32" fill="none" stroke="#f0f" stroke-width=".15"/>
<circle cx="53.7" cy="160.9" r=".32" fill="#f0f"/>
<circle cx="53.7" cy="160.9" r=".32" fill="none" stroke="#f0f" stroke-width=".15"/>
<circle cx="115.7" cy="130.7" r=".32" fill="#f0f"/>
<circle cx="115.7" cy="130.7" r=".32" fill="none" stroke="#f0f" stroke-width=".15"/>
<circle cx="119" cy="130.7" r=".32" fill="#f0f"/>
<circle cx="119" cy="130.7" r=".32" fill="none" stroke="#f0f" stroke-width=".15"/>
<circle cx="108.9" cy="130.7" r=".32" fill="#f0f"/>
<circle cx="108.9" cy="130.7" r=".32" fill="none" stroke="#f0f" stroke-width=".15"/>
<circle cx="102.3" cy="130.7" r=".32" fill="#f0f"/>
<circle cx="102.3" cy="130.7" r=".32" fill="none" stroke="#f0f" stroke-width=".15"/>
<circle cx="105.6" cy="130.7" r=".32" fill="#f0f"/>
<circle cx="105.6" cy="130.7" r=".32" fill="none" stroke="#f0f" stroke-width=".15"/>
<circle cx="112.3" cy="130.7" r=".32" fill="#f0f"/>
<circle cx="112.3" cy="130.7" r=".32" fill="none" stroke="#f0f" stroke-width=".15"/>
<circle cx="108.9" cy="63.7" r=".32" fill="#f0f"/>
<circle cx="108.9" cy="63.7" r=".32" fill="none" stroke="#f0f" stroke-width=".15"/>
<circle cx="102.3" cy="63.7" r=".32" fill="#f0f"/>
<circle cx="102.3" cy="63.7" r=".32" fill="none" stroke="#f0f" stroke-width=".15"/>
<circle cx="102.3" cy="63.7" r=".32" fill="#f0f"/>
<circle cx="102.3" cy="63.7" r=".32" fill="none" stroke="#f0f" stroke-width=".15"/>
<circle cx="98.9" cy="63.7" r=".32" fill="#f0f"/>
<circle cx="98.9" cy="63.7" r=".32" fill="none" stroke="#f0f" stroke-width=".15"/>
<circle cx="119" cy="63.7" r=".32" fill="#f0f"/>
<circle cx="119" cy="63.7" r=".32" fill="none" stroke="#f0f" stroke-width=".15"/>
<circle cx="179.4" cy="100.6" r=".32" fill="#f0f"/>
<circle cx="179.4" cy="100.6" r=".32" fill="none" stroke="#f0f" stroke-width=".15"/>
<circle cx="105.6" cy="63.7" r=".32" fill="#f0f"/>
<circle cx="105.6" cy="63.7" r=".32" fill="none" stroke="#f0f" stroke-width=".15"/>
<text font-size="4.5" x="5" y="7.2">SSID = CLOCK</text>
<g font-size="3.2">
<text x="241.9" y="177.2">Wistron Corporation</text>
<text x="223" y="187.3">Clock Generator SLG8SP585</text>
</g>
<g font-size="2.7">
<text x="20.2" y="37.7">DY</text>
<text x="38.6" y="37.7">DY</text>
<text x="145.9" y="39.4">DY</text>
<text x="177.7" y="104.7">DY</text>
<text x="87.2" y="168.4">DY</text>
<text x="228" y="191.9">DJ1 Calpella UMA</text>
</g>
<text font-size="2.5" x="36.9" y="168.3">82.30005.901</text>
<g font-size="2.2">
<text x="107.3" y="152.7">FSC</text>
<text x="120.7" y="152.7">0</text>
<text x="134.1" y="152.7">1</text>
<text x="105.6" y="159.4">SPEED</text>
<text x="115.7" y="161">(Default)</text>
<text x="117.3" y="157.7">133MHz</text>
<text x="130.8" y="159.4">100MHz</text>
<text x="270.8" y="191.6">X01</text>
</g>
<g font-size="2.2" fill="#00f">
<text x="176.2" y="179.1" transform="rotate(-90 176.2 179.1)">.</text>
<text x="171.2" y="182.4" transform="rotate(-90 171.2 182.4)">.</text>
<text x="174.5" y="182.4" transform="rotate(-90 174.5 182.4)">.</text>
<text x="175.4" y="182.4" transform="rotate(-90 175.4 182.4)">.</text>
<text x="176.2" y="182.4" transform="rotate(-90 176.2 182.4)">.</text>
</g>
<g font-size="1.5">
<text x="20" y="22.8">+3.3V_RUN</text>
<text x="87" y="24.5">+3.3V_RUN_SL585</text>
<text x="145.9" y="24.8">+1.05V_VTT</text>
<text x="206" y="26.2">+1.05V_RUN_SL585_IO</text>
<text x="21.8" y="34" transform="rotate(-90 21.8 34)">1</text>
<text x="26.5" y="30.1">1</text>
<text x="34.7" y="30.1">2</text>
<text x="40.2" y="34" transform="rotate(-90 40.2 34)">1</text>
<text x="48.6" y="34" transform="rotate(-90 48.6 34)">1</text>
<text x="57" y="34" transform="rotate(-90 57 34)">1</text>
<text x="65.4" y="34" transform="rotate(-90 65.4 34)">1</text>
<text x="82.1" y="34" transform="rotate(-90 82.1 34)">1</text>
<text x="90.5" y="34" transform="rotate(-90 90.5 34)">1</text>
<text x="147.5" y="35.7" transform="rotate(-90 147.5 35.7)">1</text>
<text x="150.5" y="31.8">1</text>
<text x="158.8" y="31.8">2</text>
<text x="171" y="35.7" transform="rotate(-90 171 35.7)">1</text>
<text x="179.4" y="35.7" transform="rotate(-90 179.4 35.7)">1</text>
<text x="187.7" y="35.7" transform="rotate(-90 187.7 35.7)">1</text>
<text x="21.8" y="38.9" transform="rotate(-90 21.8 38.9)">2</text>
<text x="40.2" y="38.9" transform="rotate(-90 40.2 38.9)">2</text>
<text x="48.6" y="38.9" transform="rotate(-90 48.6 38.9)">2</text>
<text x="57" y="38.9" transform="rotate(-90 57 38.9)">2</text>
<text x="65.4" y="38.9" transform="rotate(-90 65.4 38.9)">2</text>
<text x="82.1" y="38.9" transform="rotate(-90 82.1 38.9)">2</text>
<text x="90.5" y="38.9" transform="rotate(-90 90.5 38.9)">2</text>
<text x="147.5" y="40.6" transform="rotate(-90 147.5 40.6)">2</text>
<text x="171" y="40.6" transform="rotate(-90 171 40.6)">2</text>
<text x="179.4" y="40.6" transform="rotate(-90 179.4 40.6)">2</text>
<text x="187.7" y="40.6" transform="rotate(-90 187.7 40.6)">2</text>
<text x="95.4" y="58">+3.3V_RUN_SL585</text>
<text x="113.8" y="58">+1.05V_RUN_SL585_IO</text>
<text x="9.9" y="61.4">+3.3V_RUN</text>
<text x="21.5" y="65.4">1</text>
<text x="29.7" y="65.4">2</text>
<text x="98.9" y="75.9" transform="rotate(-90 98.9 75.9)">24</text>
<text x="102.2" y="75.9" transform="rotate(-90 102.2 75.9)">17</text>
<text x="105.6" y="75.9" transform="rotate(-90 105.6 75.9)">29</text>
<text x="108.9" y="75.9" transform="rotate(-90 108.9 75.9)">1</text>
<text x="112.3" y="75.9" transform="rotate(-90 112.3 75.9)">5</text>
<text x="115.7" y="75.9" transform="rotate(-90 115.7 75.9)">15</text>
<text x="119" y="75.9" transform="rotate(-90 119 75.9)">18</text>
<text x="50" y="95.5">2</text>
<text x="50" y="90.5">2</text>
<text x="58.2" y="95.5">3</text>
<text x="58.2" y="90.5">3</text>
<text x="58.2" y="92.2">4</text>
<text x="82.6" y="95.5">14</text>
<text x="83.5" y="92.2">3</text>
<text x="83.5" y="90.5">4</text>
<text x="133.6" y="90.5">6</text>
<text x="133.6" y="92.2">7</text>
<text x="50" y="100.5">2</text>
<text x="58.2" y="97.2">4</text>
<text x="58.2" y="100.5">3</text>
<text x="82.6" y="100.5">11</text>
<text x="82.6" y="97.2">13</text>
<text x="133.6" y="97.2">16</text>
<text x="133.6" y="98.9">25</text>
<text x="133.6" y="100.5">30</text>
<text x="158.9" y="100.5">2</text>
<text x="167.2" y="100.5">1</text>
<text x="50" y="105.6">1</text>
<text x="58.2" y="102.2">4</text>
<text x="58.2" y="107.3">3</text>
<text x="58.2" y="105.6">4</text>
<text x="82.6" y="102.2">10</text>
<text x="82.6" y="105.6">22</text>
<text x="82.6" y="107.3">23</text>
<text x="133.6" y="107.3">27</text>
<text x="133.6" y="105.6">28</text>
<text x="179.4" y="104.4" transform="rotate(-90 179.4 104.4)">1</text>
<text x="82.6" y="110.6">19</text>
<text x="82.6" y="112.3">20</text>
<text x="133.6" y="110.6">31</text>
<text x="133.6" y="112.3">32</text>
<text x="179.4" y="109.3" transform="rotate(-90 179.4 109.3)">2</text>
<text x="98.9" y="125.3" transform="rotate(-90 98.9 125.3)">33</text>
<text x="102.2" y="125.3" transform="rotate(-90 102.2 125.3)">26</text>
<text x="105.6" y="125.3" transform="rotate(-90 105.6 125.3)">21</text>
<text x="108.9" y="125.3" transform="rotate(-90 108.9 125.3)">12</text>
<text x="112.3" y="124.4" transform="rotate(-90 112.3 124.4)">2</text>
<text x="115.7" y="124.4" transform="rotate(-90 115.7 124.4)">8</text>
<text x="119" y="124.4" transform="rotate(-90 119 124.4)">9</text>
<text x="39.9" y="160.9">1</text>
<text x="46.5" y="160.9">2</text>
<text x="83.7" y="156.9">+1.05V_VTT</text>
<text x="33.5" y="164.8" transform="rotate(-90 33.5 164.8)">1</text>
<text x="53.6" y="164.8" transform="rotate(-90 53.6 164.8)">1</text>
<text x="88.8" y="163.1" transform="rotate(-90 88.8 163.1)">2</text>
<text x="155.7" y="165.3">+3.3V_RUN_SL585</text>
<text x="33.5" y="169.7" transform="rotate(-90 33.5 169.7)">2</text>
<text x="53.6" y="169.7" transform="rotate(-90 53.6 169.7)">2</text>
<text x="88.8" y="171.4" transform="rotate(-90 88.8 171.4)">1</text>
<text x="162.6" y="169.8" transform="rotate(-90 162.6 169.8)">2</text>
<text x="213.4" y="171.4">&lt;Core Design&gt;</text>
<text x="88.8" y="179.9" transform="rotate(-90 88.8 179.9)">2</text>
<text x="162.6" y="178.1" transform="rotate(-90 162.6 178.1)">1</text>
<text x="178.9" y="177.7">G</text>
<text x="241.9" y="178.9">21F, 88, Sec.1, Hsin Tai Wu Rd., Hsichih,</text>
<text x="167" y="181">D</text>
<text x="178.9" y="184.4">S</text>
<text x="213.4" y="183.9">Title</text>
<text x="241.9" y="180.6">Taipei Hsien 221, Taiwan, R.O.C.</text>
<text x="88.8" y="188.1" transform="rotate(-90 88.8 188.1)">1</text>
<text x="213.4" y="189">Size</text>
<text x="220.1" y="189">Document Number</text>
<text x="268.7" y="189">Rev</text>
<text x="213.4" y="194">Date:</text>
<text x="218.4" y="194">Thursday, April 22, 2010</text>
<text x="246.9" y="194">Sheet</text>
<text x="253.7" y="194">7</text>
<text x="260.3" y="194">of</text>
<text x="268.7" y="194">90</text>
</g>
<g font-size="1.5" fill="#000080">
<text x="28.5" y="29.9">R708</text>
<text x="23.5" y="34.9">C701</text>
<text x="25.1" y="31.5">0R0603-PAD-1-GP</text>
<text x="41.9" y="34.9">C702</text>
<text x="50.3" y="34.9">C703</text>
<text x="58.7" y="34.9">C704</text>
<text x="67.1" y="34.9">C705</text>
<text x="83.8" y="34.9">C707</text>
<text x="92.2" y="34.9">C708</text>
<text x="149.2" y="33.2">0R0603-PAD-1-GP</text>
<text x="152.6" y="31.5">R709</text>
<text x="25.6" y="36.7" transform="rotate(90 25.6 36.7)">SC1U10V2KX-1GP</text>
<text x="42.5" y="36.9" transform="rotate(90 42.5 36.9)">SC10U10V5ZY-1GP</text>
<text x="52.6" y="36.9" transform="rotate(90 52.6 36.9)">SCD1U16V2ZY-2GP</text>
<text x="61" y="36.9" transform="rotate(90 61 36.9)">SCD1U16V2ZY-2GP</text>
<text x="69.4" y="36.9" transform="rotate(90 69.4 36.9)">SCD1U16V2ZY-2GP</text>
<text x="86.1" y="36.9" transform="rotate(90 86.1 36.9)">SCD1U16V2ZY-2GP</text>
<text x="94.5" y="36.9" transform="rotate(90 94.5 36.9)">SCD1U16V2ZY-2GP</text>
<text x="142.5" y="36.6">C709</text>
<text x="144.8" y="38.6" transform="rotate(90 144.8 38.6)">SC1U10V2KX-1GP</text>
<text x="172.7" y="36.6">C710</text>
<text x="173.3" y="38.6" transform="rotate(90 173.3 38.6)">SC10U10V5ZY-1GP</text>
<text x="181.1" y="36.6">C711</text>
<text x="183.3" y="38.6" transform="rotate(90 183.3 38.6)">SCD1U16V2ZY-2GP</text>
<text x="189.4" y="36.6">C712</text>
<text x="191.7" y="38.6" transform="rotate(90 191.7 38.6)">SCD1U16V2ZY-2GP</text>
<text x="23.5" y="62.6">R701</text>
<text x="21.8" y="68.4">2K2R2J-2-GP</text>
<text x="85.5" y="76.8">U701</text>
<text x="40.3" y="91.9">0R4P2R-PAD 1</text>
<text x="40.3" y="93.6">RN701</text>
<text x="40.3" y="96.9">0R4P2R-PAD 1</text>
<text x="40.3" y="98.6">RN702</text>
<text x="40.3" y="101.9">0R4P2R-PAD 1</text>
<text x="40.3" y="103.6">RN703</text>
<text x="40.3" y="107">0R4P2R-PAD 2</text>
<text x="162.6" y="103.6">R703</text>
<text x="162.6" y="105.3">33R2J-2-GP</text>
<text x="172.7" y="107">EC701</text>
<text x="40.3" y="108.7">RN704</text>
<text x="162.3" y="108.7">SC4D7P50V2CN-1GP</text>
<text x="85.5" y="123.7">SLG8SP585VTR-GP</text>
<text x="42.8" y="159.1">X701</text>
<text x="16.8" y="167.3">SC12P50V2JN-3GP</text>
<text x="26.8" y="165.7">C714</text>
<text x="38.6" y="165.7">X-14D31818M-37GP</text>
<text x="56.9" y="167.3">C715</text>
<text x="91.6" y="165.7">R704</text>
<text x="91.6" y="167.7">4K7R2J-2-GP</text>
<text x="56.9" y="168.8">SC12P50V2JN-3GP</text>
<text x="150.9" y="175.7">10KR2J-3-GP</text>
<text x="157.6" y="174">R705</text>
<text x="91.6" y="182.4">R707</text>
<text x="91.6" y="184.4">10KR2J-3-GP</text>
<text x="166" y="190.8">2N7002E-1-GP</text>
<text x="169.3" y="188">Q701</text>
</g>
<g font-size="1.5" fill="#f00">
<text x="33.9" y="65.1">CPU_STOP#</text>
<text x="13.4" y="91.6">23</text>
<text x="13.4" y="93.2">23</text>
<text x="15.1" y="95.9">23</text>
<text x="18.5" y="95.9">CLKIN_DMI#</text>
<text x="18.6" y="91.6">DREFCLK#</text>
<text x="19.5" y="93.2">DREFCLK</text>
<text x="64.1" y="95.2">CLK_IN_DMI#</text>
<text x="64.1" y="91.9">CLK_MCH_DREFCLK1</text>
<text x="64.1" y="90.2">CLK_MCH_DREFCLK1#</text>
<text x="12.4" y="101">23</text>
<text x="15.1" y="101">CLK_PCIE_SATA#</text>
<text x="15.1" y="97.6">23</text>
<text x="19.3" y="97.6">CLKIN_DMI</text>
<text x="64.1" y="96.9">CLK_IN_DMI</text>
<text x="64.1" y="101.9">CLK_PCIE_SATA1</text>
<text x="64.1" y="100.2">CLK_PCIE_SATA1#</text>
<text x="144.5" y="98.6">CK_PWRGD</text>
<text x="144.5" y="96.9">CPU_STOP#</text>
<text x="144.5" y="100.2">FSC</text>
<text x="186.8" y="101">CLK_PCH_14M</text>
<text x="198.7" y="101">23</text>
<text x="12.6" y="106">23</text>
<text x="13.3" y="102.6">23</text>
<text x="13.4" y="107.7">23</text>
<text x="15.3" y="106">CLK_CPU_BCLK#</text>
<text x="16" y="102.6">CLK_PCIE_SATA</text>
<text x="16.1" y="107.7">CLK_CPU_BCLK</text>
<text x="64.1" y="107">CLK_CPU_BCLK1</text>
<text x="64.1" y="105.3">CLK_CPU_BCLK1#</text>
<text x="144.5" y="105.3">CLK_XTAL_IN</text>
<text x="144.5" y="107">CLK_XTAL_OUT</text>
<text x="143.3" y="117">PCH_SMBDATA</text>
<text x="144.5" y="118.7">PCH_SMBCLK</text>
<text x="163" y="117.9">PCH_SMBDATA</text>
<text x="163" y="119.5">PCH_SMBCLK</text>
<text x="174.4" y="119.5">18,19,23,76</text>
<text x="175.4" y="117.9">18,19,23,76</text>
<text x="22.1" y="160.6">CLK_XTAL_IN</text>
<text x="50.6" y="160.6">CLK_XTAL_OUT</text>
<text x="99.3" y="175.7">FSC</text>
<text x="193.8" y="178.4">VR_CLKEN#</text>
<text x="203.9" y="178.4">47</text>
<text x="149.6" y="180.7">CK_PWRGD</text>
</g>
<g font-size="1.5" fill="#004080">
<text x="113.1" y="83.7" transform="rotate(-90 113.1 83.7)">VDD_27</text>
<text x="99.7" y="85.3" transform="rotate(-90 99.7 85.3)">VDD_CPU</text>
<text x="103" y="85.3" transform="rotate(-90 103 85.3)">VDD_SRC</text>
<text x="106.3" y="85.1" transform="rotate(-90 106.3 85.1)">VDD_REF</text>
<text x="109.7" y="85.3" transform="rotate(-90 109.7 85.3)">VDD_DOT</text>
<text x="116.4" y="87.7" transform="rotate(-90 116.4 87.7)">VDD_SRC_IO</text>
<text x="119.8" y="87.7" transform="rotate(-90 119.8 87.7)">VDD_CPU_IO</text>
<text x="86.4" y="92.9">DOT_96</text>
<text x="86.4" y="91.3">DOT_96#</text>
<text x="123.8" y="92.9">27MHZ_SS</text>
<text x="126.7" y="91.3">27MHZ</text>
<text x="86.4" y="101.3">SRC_1/SATA#</text>
<text x="86.4" y="98">SRC_2</text>
<text x="86.4" y="96.3">SRC_2#</text>
<text x="119.5" y="101.3">REF_0/CPU_SEL</text>
<text x="120.2" y="99.7">CKPWRGD/PD#</text>
<text x="122.6" y="98">CPU_STOP#</text>
<text x="86.4" y="103">SRC_1/SATA</text>
<text x="86.4" y="106.3">CPU_0#</text>
<text x="125.6" y="106.3">XTAL_IN</text>
<text x="86.4" y="111.4">CPU_1#</text>
<text x="86.4" y="113.1">CPU_1</text>
<text x="86.4" y="108">CPU_0</text>
<text x="123.9" y="108">XTAL_OUT</text>
<text x="128.5" y="111.4">SDA</text>
<text x="128.7" y="113.1">SCL</text>
<text x="99.7" y="121.5" transform="rotate(-90 99.7 121.5)">GND</text>
<text x="103" y="121.5" transform="rotate(-90 103 121.5)">VSS_REF</text>
<text x="106.3" y="121.5" transform="rotate(-90 106.3 121.5)">VSS_CPU</text>
<text x="109.7" y="121.5" transform="rotate(-90 109.7 121.5)">VSS_SRC</text>
<text x="113.1" y="121.5" transform="rotate(-90 113.1 121.5)">VSS_DOT</text>
<text x="116.4" y="121.5" transform="rotate(-90 116.4 121.5)">VSS_27</text>
<text x="119.8" y="121.5" transform="rotate(-90 119.8 121.5)">VSS_SATA</text>
</g>
<g font-size="1.5" fill="#00f">
<text x="55.8" y="95.6" transform="rotate(90 55.8 95.6)">RN</text>
<text x="55.8" y="100.2" transform="rotate(90 55.8 100.2)">RN</text>
<text x="55.8" y="105.6" transform="rotate(90 55.8 105.6)">RN</text>
</g>
<g font-size="1.2">
<text x="29" y="1.3">5</text>
<text x="83.8" y="1.3">4</text>
<text x="138.5" y="1.3">3</text>
<text x="193.3" y="1.3">2</text>
<text x="248" y="1.3">1</text>
<text x=".4" y="26.8">D</text>
<text x="275.9" y="26.8">D</text>
<text x=".4" y="75">C</text>
<text x="275.9" y="75">C</text>
<text x=".4" y="123.1">B</text>
<text x="275.9" y="123.1">B</text>
<text x=".4" y="171.3">A</text>
<text x="275.9" y="171.3">A</text>
<text x="29" y="195.6">5</text>
<text x="83.8" y="195.6">4</text>
<text x="138.5" y="195.6">3</text>
<text x="193.3" y="195.6">2</text>
<text x="248" y="195.6">1</text>
</g>
</svg>
